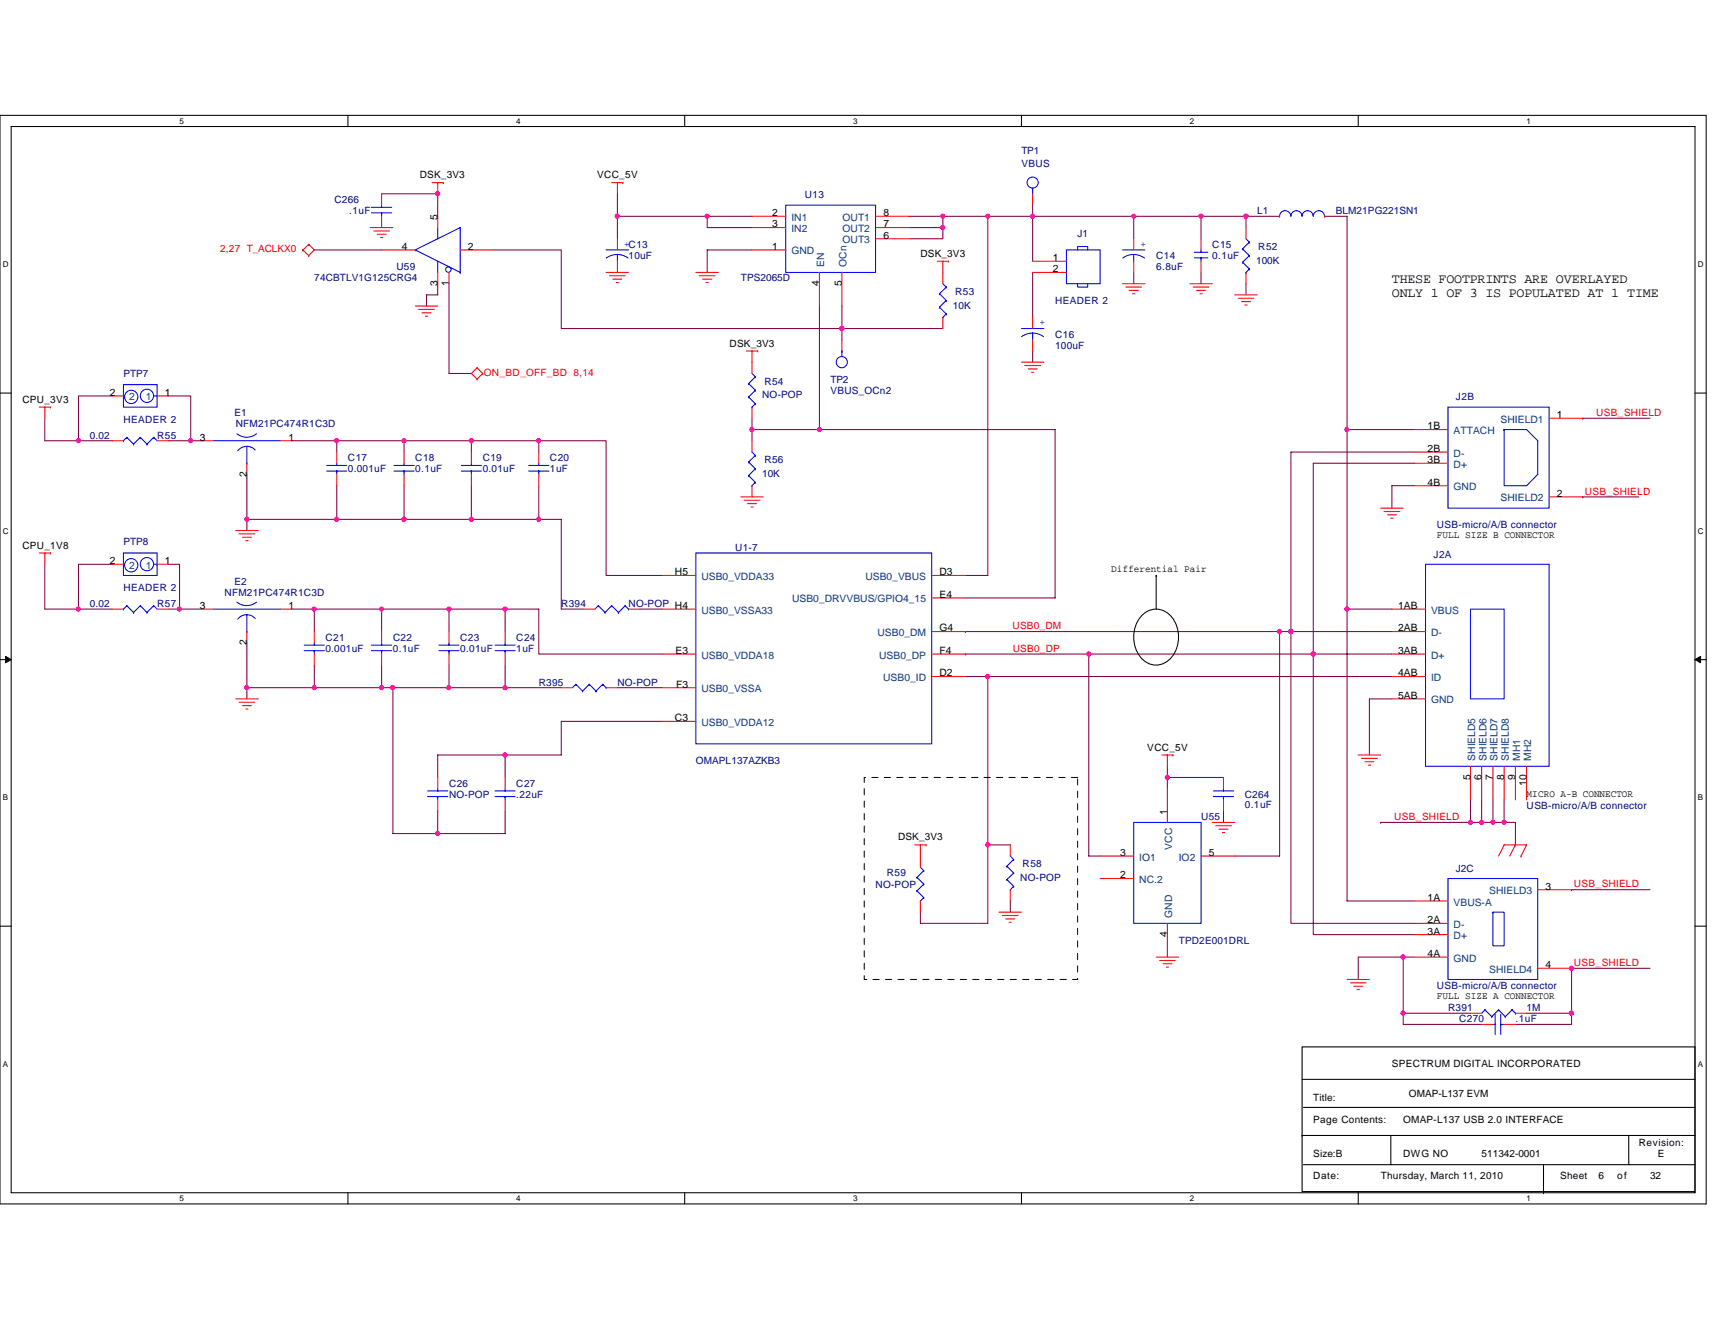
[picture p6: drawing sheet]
<svg xmlns="http://www.w3.org/2000/svg" width="279mm" height="216mm" viewBox="0 0 279 216" stroke-linecap="round" stroke-linejoin="round" font-family="sans-serif">
<path d="M0 18.8h278v177.4h-278zM1.8 20.6h274.3v173.8h-274.3z" fill="none" stroke="#000" stroke-width=".17"/>
<g fill="#fff">
<path d="M29.3 19h.7v1.4h-.7z"/>
<path d="M29.3 194.5h.7v1.5h-.7z"/>
</g>
<path d="M56.7 18.8v1.8M56.7 194.4v1.8" fill="none" stroke="#000" stroke-width=".17"/>
<g fill="#fff">
<path d="M84.1 19h.7v1.4h-.7z"/>
<path d="M84.1 194.5h.7v1.5h-.7z"/>
</g>
<path d="M111.5 18.8v1.8M111.5 194.4v1.8" fill="none" stroke="#000" stroke-width=".17"/>
<g fill="#fff">
<path d="M139 19h.7v1.4h-.7z"/>
<path d="M139 194.5h.7v1.5h-.7z"/>
</g>
<path d="M166.4 18.8v1.8M166.4 194.4v1.8" fill="none" stroke="#000" stroke-width=".17"/>
<g fill="#fff">
<path d="M193.8 19h.8v1.4h-.8z"/>
<path d="M193.8 194.5h.8v1.5h-.8z"/>
</g>
<path d="M221.3 18.8v1.8M221.3 194.4v1.8" fill="none" stroke="#000" stroke-width=".17"/>
<g fill="#fff">
<path d="M248.7 19h.7v1.4h-.7z"/>
<path d="M248.7 194.5h.7v1.5h-.7z"/>
<path d="M.5 42.3h.9v1.5h-.9z"/>
<path d="M276.6 42.3h1v1.5h-1z"/>
<path d="M.5 85.8h.9v1.4h-.9z"/>
<path d="M276.6 85.8h1v1.4h-1z"/>
</g>
<path d="M0 64.1h1.8M276.1 64.1h1.9" fill="none" stroke="#000" stroke-width=".17"/>
<g fill="#fff">
<path d="M.5 129.2h.8v1.5h-.8z"/>
<path d="M276.6 129.2h.9v1.5h-.9z"/>
</g>
<path d="M0 107.5h1.8M276.1 107.5h1.9" fill="none" stroke="#000" stroke-width=".17"/>
<path d="M.9 107l.9 .5-.9 .5zM276.1 107.5l1-.5v1z" fill="#000" stroke="#000" stroke-width=".16"/>
<g fill="#fff">
<path d="M.5 172.6h.8v1.5h-.8z"/>
<path d="M276.6 172.6h.9v1.5h-.9z"/>
</g>
<g fill="none" stroke="#000" stroke-width=".17">
<path d="M188.4 93.8h.1M188.4 93.8v5.5M186 100.3a3.3 3.3 0 0 1 5.5 1.2 5 5 0 0 1-1.9 6.6 3.3 3.3 0 0 1-4.4-2 5.4 5.4 0 0 1 .8-5.8zM0 150.9h1.8M276.1 150.9h1.9M212.1 170.6h64v23.6h-64zM212.1 175.9h64M212.1 185h.1M212.1 185h64M212.3 189.8h63.8M212.3 180.4h63.8M226.6 185v4.8"/>
<path d="M251.5 194.4h.1M251.5 189.8v4.6M265.3 185v4.8"/>
</g>
<g fill="none" stroke="#800040" stroke-width=".17">
<path d="M62.2 31.6h9.1v3.6M100.6 35.2v3.7M100.6 31.6v3.6M100.6 35.2h14.6v1.9h7.3M115.2 35.2h7.3M148.1 35.2h5.5M153.6 35.2h7.3v58.6h-3.6M153.6 37.1v1.8h-5.5M153.6 35.2v1.9h-5.5M160.9 35.2h7.3M168.2 33.4v1.8M168.2 35.2h16.5v3.7"/>
<path d="M168.2 35.2v7.4M184.7 35.2h11M195.7 35.2v3.7M195.7 35.2h7.3M203 35.2v1.9M203 35.2h5.5M215.8 35.2h3.7v34.8M51.2 40.7h11M71.3 46.2v1.8h-1.8v1.9M73.2 46.2v14.7h3.6M80.5 40.7h10.9v12.8h45.8M122.5 40.7h-7.3v3.7"/>
<path d="M133.5 49.9v20.1M137.2 53.5h16.4M137.2 49.9v3.6M137.2 53.5v1.9M168.2 57.2v1.8M168.2 44.4v7.3M184.7 44.4v1.8M195.7 44.4v1.8M203 46.2v1.8M7.3 68.2v3.6h5.5M12.8 71.8h5.5M18.3 64.5h-5.5v7.3"/>
<path d="M27.4 64.5h3.7v7.3M27.4 71.8h3.7M31.1 71.8h1.8M40.2 77.3v7.3M47.5 71.8h7.4v1.9M54.9 71.8h10.9v1.9M54.9 79.1v5.5M65.8 71.8h11v1.9M65.8 79.1v5.5M76.8 71.8h11v1.9M76.8 79.1v5.5M87.8 79.1v5.5"/>
<path d="M87.8 71.8h10.9v22h9.2M122.5 70v1.8M122.5 68.2v1.8M122.5 70h11M133.5 70h38.4v27.4h-14.6M219.5 70h10.9M219.5 70v29.3M230.4 79.1h-3.6v3.7M230.4 73.7h-20.1v29.2M230.4 75.5h-16.4v76.8h16.4M257.9 68.2h.1M257.9 68.2h10.9"/>
<path d="M7.3 91.9v7.4h5.5M12.8 99.3h5.5M18.3 91.9h-5.5v7.4M27.4 91.9h1.9v7.4M27.4 99.3h1.9M29.3 99.3h3.6M47.5 99.3h3.7M51.2 99.3v3.6M51.2 99.3h22M54.9 84.6h10.9M54.9 84.6h-14.7v1.8M62.2 99.3v3.6"/>
<path d="M65.8 84.6h11M73.2 99.3h9.1v3.6M73.2 99.3v3.6M76.8 84.6h11M82.3 99.3h5.5v7.3h20.1M87.8 84.6h3.6v14.7h3.7M104.2 99.3h3.7M219.5 99.3h7.3M219.5 99.3v47.5h10.9M257.9 81h.1M257.9 81h9.1M40.2 104.7v7.4"/>
<path d="M40.2 112.1v1.8M40.2 112.1h11M51.2 108.4v3.7h11M62.2 108.4v3.7M62.2 112.1h11M64 112.1v23.7h7.3M73.2 108.4v3.7M73.2 112.1h9.1M82.3 108.4v3.7M82.3 112.1h.1M82.3 112.1h9.1M100.6 112.1h7.3"/>
<path d="M107.9 117.5h-16.5v5.5h-9.1M157.3 110.2h3.6v27.5M157.3 106.6h.1M157.3 102.9h.1M157.3 106.6h20.1M157.3 102.9h51.2M160.9 110.2h65.9M177.4 106.6h49.4M177.4 106.6v32.9h1.8M208.5 102.9v36.6h-7.3M208.5 102.9h1.8M210.3 102.9v47.6h20.1"/>
<path d="M210.3 102.9h16.5M226.8 113.9h-3.7v9.1M71.3 126.7v-3.7h11v3.7M71.3 132.2v3.6M82.3 132.2v3.6h-11M160.9 137.7v12.8h-11v-1.9M160.9 137.7h3.7M190.2 126.7v1.8M190.2 126.7h9.1M190.2 124.9v1.8M199.3 132.2v1.8M224.9 134h.1"/>
<path d="M224.9 134h14.7M239.6 130.3v3.7M239.6 134h1.8M241.4 130.3v3.7M241.4 134h1.8M243.2 130.3v3.7M243.2 134h1.8M245 134h1.9v3.7M245 130.3v3.7M164.6 146.8v1.8M228.6 156h1.8M228.6 156h-7.3v3.6"/>
<path d="M228.6 156v9.1M256 145h.1M256 157.8h.1M256 157.8v7.3h-7.3M256 145h12.8M256 157.8h12.8M228.6 165.1v1.8h12.8M228.6 165.1h11M256 165.1v1.8h-9.1"/>
</g>
<g fill="none" stroke="#f00" stroke-width=".17">
<path d="M50.3 39.8h.1M50.3 39.8l.9 .9-.9 1M50.3 39.8l-.9 .9M60.3 37.1h3.7M60.9 37.6h2.6M61.4 38.2h1.5M62 38.7h.4M62.2 31.6v1.8M62.2 35.2v1.9M70.4 29.8h1.8M71.3 29.8v1.8M71.3 35.2v1.9"/>
<path d="M72.2 29.8h.1M99.7 29.8h1.8M100.6 29.8v1.8M100.6 38.9v1.8M101.5 29.8h.1M122.5 35.2h5.5M122.5 37.1h5.5M142.6 35.2h5.5M142.6 37.1h5.5M142.6 38.9h5.5M168.2 31.6v1.8M184.7 38.9v1.8"/>
<path d="M195.7 38.9v1.8M203 37.1v1.8M208.5 35.2h.1M215.8 35.2h.1M49.4 40.7h.1M49.4 40.7l.9 1M50.3 41.7h.1M62.2 40.7h5.4M67.6 49.9h3.7M68.2 50.4h2.6M68.7 51h1.5M69.3 51.5h.4"/>
<path d="M71.3 44.4v1.8M73.2 44.4v1.8M75 40.7h5.5M77.7 59.9h.1M77.7 59.9l-.9 1 .9 .9M77.7 59.9l.9 1M98.7 44.4h3.7M99.3 44.9h2.6M99.8 45.5h1.5M100.4 46h.4M100.6 42.6v1.8M113.4 44.4h3.6"/>
<path d="M113.9 44.9h2.6M114.5 45.5h1.4M115 46h.4M121.6 57.2h1.8M122.5 57.2v3.7M122.5 40.7h5.5M123.4 57.2h.1M133.5 44.4v5.5M137.2 44.4v5.5M137.2 55.4v1.8M152.7 42.6h1.8M153.6 42.6v3.6"/>
<path d="M153.6 51.7v1.8M154.5 42.6h.1M166.4 59h3.7M167 59.6h2.5M168.2 42.6h5.5M168.2 51.7v1.8M168.2 55.4v1.8M168.2 44.4h5.5M182.9 46.2h3.6M183.4 46.8h2.6M184 47.3h1.4M184.5 47.9h.4"/>
<path d="M184.7 42.6v1.8M193.8 46.2h3.7M194.4 46.8h2.6M194.9 47.3h1.5M195.5 47.9h.4M195.7 42.6v1.8M201.2 48h3.6M201.7 48.6h2.6M202.2 49.1h1.5M202.8 49.7h.4M203 44.4v1.8M6.4 66.3h1.8"/>
<path d="M7.3 66.3v1.9M8.2 66.3h.1M18.3 64.5h1.8M18.3 71.8h1.8M25.6 64.5h1.8M25.6 71.8h1.8M32.9 71.8h1.8M40.2 75.5v1.8M45.7 71.8h1.8M54.9 73.7v1.8M54.9 77.3v1.8M65.8 73.7v1.8"/>
<path d="M65.8 77.3v1.8M76.8 73.7v1.8M76.8 77.3v1.8M77.7 61.8h.1M78.6 60.9h.1M78.6 60.9l-.9 .9M87.8 73.7v1.8M87.8 77.3v1.8M122.5 66.3v1.9M122.5 71.8v1.9M122.5 79.1v1.9M167.5 60.1h1.5"/>
<path d="M168.1 60.7h.3M230.4 70h5.5M230.4 73.7h5.5M230.4 75.5h5.5M230.4 79.1h5.5M252.4 68.2h5.5M6.4 90.1h1.8M7.3 90.1v1.8M8.2 90.1h.1M18.3 99.3h1.8M18.3 91.9h1.8M25.6 99.3h1.8"/>
<path d="M25.6 91.9h1.8M32.9 99.3h1.8M38.4 86.4h3.7M38.9 87h2.6M39.5 87.5h1.5M40 88.1h.4M45.7 99.3h1.8M95.1 99.3h1.8M102.4 99.3h1.8M107.9 99.3h5.5M107.9 93.8h5.5M120.7 81h3.7"/>
<path d="M121.2 81.5h2.6M121.8 82.1h1.5M122.3 82.6h.4M151.8 93.8h5.5M151.8 97.4h5.5M224.9 82.8h3.7M225.5 83.4h2.5M226 83.9h1.5M226.6 84.4h.3M226.8 99.3h5.4M252.4 81h5.5M38.4 113.9h3.7"/>
<path d="M38.9 114.4h2.6M39.5 115h1.5M40 115.5h.4M40.2 102.9v1.8M51.2 102.9v1.8M51.2 106.6v1.8M62.2 102.9v1.8M62.2 106.6v1.8M73.2 102.9v1.8M73.2 106.6v1.8M82.3 102.9v1.8M82.3 106.6v1.8"/>
<path d="M91.4 112.1h1.9M98.7 112.1h1.9M107.9 112.1h5.5M107.9 106.6h5.5M107.9 117.5h5.5M151.8 102.9h5.5M151.8 106.6h5.5M151.8 110.2h5.5M226.8 102.9h5.4M226.8 106.6h5.4M226.8 110.2h5.4M226.8 113.9h5.4"/>
<path d="M71.3 126.7v1.8M71.3 130.3v1.9M82.3 126.7v1.8M82.3 130.3v1.9M149 137.7h1.9M149.9 137.7v3.6M150.9 137.7h.1M164.6 137.7v1.8M179.2 139.5h5.5M189.3 123h1.8M190.2 123v1.9M190.2 128.5v5.5"/>
<path d="M191.1 123h.1M195.7 139.5h5.5M197.5 134h3.7M198.1 134.6h2.5M198.6 135.1h1.5M199.2 135.7h.3M199.3 126.7v1.8M199.3 130.3v1.9M221.3 123h3.6M221.8 123.6h2.6M222.4 124.1h1.4M222.9 124.7h.4"/>
<path d="M239.6 124.9v5.4M241.4 124.9v5.4M243.2 124.9v5.4M244.1 139.5l.9-1.8h3.7l-.9 1.8M245 124.9v5.4M246.9 137.7h.1M246.9 137.7l-.9 1.8M246.9 124.9v5.4M247.8 139.5h.1M248.7 124.9v5.4M149.9 146.8v1.8M162.8 148.6h3.6"/>
<path d="M163.3 149.2h2.6M163.9 149.7h1.4M164.4 150.3h.4M164.6 145v1.8M179.2 143.2h5.5M188.4 156h3.6M188.9 156.5h2.6M189.5 157h1.4M190 157.6h.4M190.2 150.5v5.5M219.5 159.6h3.6M230.4 146.8h5.5"/>
<path d="M230.4 150.5h5.5M230.4 152.3h5.5M230.4 156h5.5M250.5 145h5.5M250.5 157.8h5.5M220 160.1h2.5M220.5 160.7h1.5M221.1 161.2h.4M239.6 165.1h1.8M241.4 166.9h1.8M245 166.9h1.9M246.9 165.1h1.8"/>
</g>
<path d="M140.8 126.7h34.8v32.9h-34.8z" fill="none" stroke="#000" stroke-width=".16" stroke-dasharray="1 1 1 1 1 1 1 1"/>
<g fill="none" stroke="#00f" stroke-width=".17">
<path d="M60.5 34.7h3.3M60.5 33.8h3.3M62.2 33.4v.4M62.2 34.7h.1M62.2 34.7v.5M71.3 37.1v1.8M128 33.4h14.6v11h-14.6zM168.2 31.6h.1M168.2 30.7v.9M203 38.9l.5 .6M203.5 39.5h.1M203.5 39.5l-1.1 1.1"/>
<path d="M208.5 35.2a.91 .91 0 0 1 .9-.9 .91 .91 0 0 1 .9 .9M210.3 35.2a.91 .91 0 0 1 .9-.9 .91 .91 0 0 1 .9 .9 .91 .91 0 0 1 .9-.9 .91 .91 0 0 1 1 .9 .91 .91 0 0 1 .9-.9 .91 .91 0 0 1 .9 .9M67.6 40.7l7.4-3.6v7.3M67.6 40.7h.1M67.6 40.7l7.4 3.7M71.3 42.6v1.8M75 44.4h.1M98.7 40.7h3.7M98.8 42.1l1-.5 .8-.1 1.1 .2 .6 .4M100.6 41.5v1.1M137.2 57.2h.1M137.2 57.2v.9"/>
<path d="M153.1 47.9h.1M153.1 50.1h.1M153.1 47.9l1.1 1.1M153.1 50.1l1.1 1.1M153.6 51.7h.1M153.6 46.2l.6 .6M154.2 46.8h.1M154.2 49h.1M154.2 51.2h.1M154.2 46.8l-1.1 1.1M154.2 49l-1.1 1.1M154.2 51.2l-.6 .5"/>
<path d="M166.4 53.5h3.7M166.4 54.9l1.1-.5 .7-.1 .8 .1 1 .5M168.2 54.3v1.1M173.7 40.7h5.5v5.5h-5.5zM175.6 40.7v-.5h1.6v.5M175.6 46.2v.6h1.6v-.6M182.9 40.7h3.6M182.9 42.1a2.96 2.96 0 0 1 3.6 0M184.7 41.5v1.1M194.6 42h2.2M194.6 41.1h2.2M195.7 40.7v.4"/>
<path d="M195.7 42h.1M195.7 42v.6M202.4 40.6h.1M202.4 42.7h.1M202.4 40.6l1.1 1.1M202.4 42.7l1.1 1.1M203 44.4h.1M203.5 41.7h.1M203.5 43.8h.1M203.5 41.7l-1.1 1M203.5 43.8l-.5 .6M20.1 62.7h5.5v3.6h-5.5z"/>
<path d="M20.1 64.5h.2M20.1 71.8h.1M20.7 71.3h.1M20.7 71.3l1.1 1.1M20.7 71.3l-.6 .5M21.8 72.4h.1M22.9 71.3h.1M22.9 71.3l1 1.1M22.9 71.3l-1.1 1.1M23.9 72.4h.1M25 71.3h.1M25 64.5h.6"/>
<path d="M25 71.3l.6 .5M25 71.3l-1.1 1.1M25.6 64.5h.1M34.7 71.8h11M38.6 70.7a2.55 2.55 0 0 0 3.2 0M40.2 75.5h.1M40.2 72.7v2.8M41.6 73.3a1.84 1.84 0 0 0-2.9 .1M53.2 76.8h3.3M53.2 75.8h3.3M54.9 75.5v.3M54.9 76.8h.1"/>
<path d="M54.9 76.8v.5M64.2 76.8h3.3M64.2 75.8h3.3M65.8 75.5v.3M65.8 76.8h.1M65.8 76.8v.5M75.2 76.8h3.2M75.2 75.8h3.2M76.8 75.5v.3M76.8 76.8h.1M76.8 76.8v.5M86.1 76.8h3.3"/>
<path d="M86.1 75.8h3.3M87.8 75.5v.3M87.8 76.8h.1M87.8 76.8v.5M122 62.5h.1M122 64.7h.1M122 75.3h.1M122 77.5h.1M122 62.5l1.1 1.1M122 64.7l1.1 1.1M122 75.3l1.1 1.1M122 77.5l1.1 1.1"/>
<path d="M122.5 66.3h.1M122.5 79.1h.1M122.5 60.9l.6 .5M122.5 73.7l.6 .5M123.1 61.4h.1M123.1 63.6h.1M123.1 65.8h.1M123.1 74.2h.1M123.1 76.4h.1M123.1 78.6h.1M123.1 61.4l-1.1 1.1M123.1 63.6l-1.1 1.1"/>
<path d="M123.1 65.8l-.6 .5M123.1 74.2l-1.1 1.1M123.1 76.4l-1.1 1.1M123.1 78.6l-.6 .5M235.9 66.3h16.5v16.5h-16.5zM245 70h3.7l1.8 1.8v5.5l-1.8 1.8h-3.7zM245 70h.1M20.1 90.1h5.5v3.7h-5.5zM20.1 91.9h.2M20.1 99.3h.1M20.7 98.7h.1M20.7 98.7l1.1 1.1"/>
<path d="M20.7 98.7l-.6 .6M21.8 99.8h.1M22.9 98.7h.1M22.9 98.7l1 1.1M22.9 98.7l-1.1 1.1M23.9 99.8h.1M25 98.7h.1M25 91.9h.6M25 98.7l.6 .6M25 98.7l-1.1 1.1M25.6 91.9h.1M34.7 99.3h11"/>
<path d="M38.6 98.1a2.55 2.55 0 0 0 3.2 0M97.5 98.7h.1M97.5 98.7l-.6 .6M97.5 98.7l1.1 1.1M98.6 99.8h.1M99.7 98.7h.1M99.7 98.7l-1.1 1.1M99.7 98.7l1.1 1.1M100.8 99.8h.1M101.9 98.7h.1M101.9 98.7l-1.1 1.1M101.9 98.7l.5 .6"/>
<path d="M102.4 99.3h.1M113.4 90.1h38.4v31.1h-38.4zM232.2 91.9h20.2v33h-20.2zM239.6 99.3h5.4v14.6h-5.4zM40.2 102.9h.1M40.2 100.2v2.7M41.6 100.8a1.84 1.84 0 0 0-2.9 .1M49.6 106h3.3M49.6 105.1h3.3M51.2 104.7v.4M51.2 106h.1M51.2 106v.6"/>
<path d="M60.5 106h3.3M60.5 105.1h3.3M62.2 104.7v.4M62.2 106h.1M62.2 106v.6M71.5 106h3.3M71.5 105.1h3.3M73.2 104.7v.4M73.2 106h.1M73.2 106v.6M80.6 106h3.3M80.6 105.1h3.3"/>
<path d="M82.3 104.7v.4M82.3 106h.1M82.3 106v.6M93.8 111.5h.1M93.8 111.5l-.5 .6M93.8 111.5l1.1 1.1M94.9 112.6h.1M96 111.5h.1M96 111.5l-1.1 1.1M96 111.5l1.1 1.1M97.1 112.6h.1M98.2 111.5h.1"/>
<path d="M98.2 111.5l-1.1 1.1M98.2 111.5l.5 .6M98.7 112.1h.1M69.7 129.8h3.3M69.7 128.9h3.3M71.3 128.5v.4M71.3 129.8h.1M71.3 129.8v.5M80.6 129.8h3.3M80.6 128.9h3.3M82.3 128.5v.4M82.3 129.8h.1"/>
<path d="M82.3 129.8v.5M164.6 139.5l.5 .5M184.7 134h11v16.5h-11zM197.7 129.8h3.3M197.7 128.9h3.3M199.3 128.5v.4M199.3 129.8h.1M199.3 129.8v.5M149.4 143h.1M149.4 145.2h.1M149.4 143l1.1 1.1M149.4 145.2l1.1 1.1"/>
<path d="M149.9 146.8h.1M149.9 141.3l.6 .6M150.5 141.9h.1M150.5 144.1h.1M150.5 146.3h.1M150.5 141.9l-1.1 1.1M150.5 144.1l-1.1 1.1M150.5 146.3l-.6 .5M164 141.1h.1M164 143.3h.1M164 141.1l1.1 1.1M164 143.3l1.1 1.1"/>
<path d="M164.6 145h.1M165.1 140h.1M165.1 142.2h.1M165.1 144.4h.1M165.1 140l-1.1 1.1M165.1 142.2l-1.1 1.1M165.1 144.4l-.5 .6M235.9 143.2h14.6v16.4h-14.6zM243.2 148.6h1.8v5.5h-1.8zM243.2 148.6h.1M241.9 164.5h.1M241.9 164.5l-.5 .6"/>
<path d="M241.9 164.5l1.1 1.2M243 165.7h.1M243.2 166.9h.4M243.6 165.3v3.3M244.1 164.5h.1M244.1 164.5l-1.1 1.2M244.1 164.5l1.1 1.2M244.5 165.3v3.3M244.5 166.9h.1M244.5 166.9h.5M245.2 165.7h.1M246.3 164.5h.1"/>
<path d="M246.3 164.5l-1.1 1.2M246.3 164.5l.6 .6M246.9 165.1h.1"/>
<circle cx="168.2" cy="29.7" r=".9"/>
<circle cx="73" cy="43.9" r=".45"/>
<circle cx="137.1" cy="59" r=".91"/>
<circle cx="21.4" cy="64.7" r="1.09"/>
<circle cx="23.9" cy="64.5" r="1.08"/>
<circle cx="21.4" cy="92.1" r="1.09"/>
<circle cx="23.9" cy="91.9" r="1.08"/>
</g>
<g fill="#f0f" stroke="#f0f" stroke-width=".17">
<circle cx="82.3" cy="99.2" r=".36"/>
<circle cx="29.2" cy="99.2" r=".35"/>
<circle cx="82.3" cy="112" r=".36"/>
<circle cx="82.3" cy="123" r=".36"/>
<circle cx="62.2" cy="112" r=".35"/>
<circle cx="51.2" cy="112" r=".35"/>
<circle cx="73.1" cy="99.2" r=".36"/>
<circle cx="62.2" cy="99.2" r=".35"/>
<circle cx="51.2" cy="99.2" r=".35"/>
<circle cx="54.8" cy="71.8" r=".36"/>
<circle cx="65.8" cy="71.8" r=".35"/>
<circle cx="87.8" cy="84.6" r=".35"/>
<circle cx="76.8" cy="84.6" r=".36"/>
<circle cx="76.8" cy="71.8" r=".36"/>
<circle cx="65.8" cy="84.6" r=".35"/>
<circle cx="87.8" cy="71.8" r=".35"/>
<circle cx="160.9" cy="110.2" r=".36"/>
<circle cx="214" cy="106.6" r=".36"/>
<circle cx="210.3" cy="102.9" r=".36"/>
<circle cx="245" cy="134" r=".35"/>
<circle cx="239.6" cy="134" r=".35"/>
<circle cx="241.4" cy="134" r=".36"/>
<circle cx="243.2" cy="134" r=".35"/>
<circle cx="115.2" cy="35.2" r=".35"/>
<circle cx="100.6" cy="35.2" r=".36"/>
<circle cx="195.7" cy="35.2" r=".36"/>
<circle cx="203" cy="35.2" r=".35"/>
<circle cx="160.9" cy="137.6" r=".36"/>
<circle cx="219.4" cy="99.2" r=".36"/>
<circle cx="219.4" cy="70" r=".36"/>
<circle cx="160.9" cy="35.2" r=".35"/>
<circle cx="168.2" cy="35.2" r=".36"/>
<circle cx="71.3" cy="135.8" r=".35"/>
<circle cx="133.5" cy="70" r=".35"/>
<circle cx="122.5" cy="70" r=".36"/>
<circle cx="184.7" cy="35.2" r=".35"/>
<circle cx="153.6" cy="37.1" r=".36"/>
<circle cx="153.6" cy="35.2" r=".35"/>
<circle cx="54.8" cy="84.6" r=".36"/>
<circle cx="40.2" cy="112" r=".36"/>
<circle cx="177.4" cy="106.6" r=".36"/>
<circle cx="208.5" cy="102.9" r=".35"/>
<circle cx="190.2" cy="126.7" r=".35"/>
<circle cx="31.1" cy="71.8" r=".36"/>
<circle cx="12.8" cy="71.8" r=".36"/>
<circle cx="40.2" cy="84.6" r=".36"/>
<circle cx="12.8" cy="99.2" r=".36"/>
<circle cx="71.3" cy="31.6" r=".36"/>
<circle cx="137.1" cy="53.5" r=".36"/>
<circle cx="228.6" cy="155.9" r=".36"/>
<circle cx="256" cy="165.1" r=".36"/>
<circle cx="256" cy="157.8" r=".36"/>
<circle cx="228.6" cy="165.1" r=".36"/>
<circle cx="73.1" cy="112" r=".36"/>
<circle cx="64" cy="112" r=".36"/>
</g>
<g font-size="2.2">
<text x="226.8" y="46.1">THESE FOOTPRINTS ARE OVERLAYED</text>
<text x="226.8" y="48.5">ONLY 1 OF 3 IS POPULATED AT 1 TIME</text>
</g>
<g font-size="1.7">
<text x="71.3" y="35.8" transform="rotate(-90 71.3 35.8)">5</text>
<text x="125.8" y="35.2">2</text>
<text x="143.9" y="35.2">8</text>
<text x="65.4" y="40.7">4</text>
<text x="76.2" y="40.7">2</text>
<text x="125.8" y="40.7">1</text>
<text x="125.8" y="37.1">3</text>
<text x="143.9" y="37.1">7</text>
<text x="143.9" y="38.9">6</text>
<text x="71.3" y="46.6" transform="rotate(-90 71.3 46.6)">3</text>
<text x="73.1" y="46.6" transform="rotate(-90 73.1 46.6)">1</text>
<text x="133.5" y="46.6" transform="rotate(-90 133.5 46.6)">4</text>
<text x="137.1" y="46.6" transform="rotate(-90 137.1 46.6)">5</text>
<text x="171.5" y="42.5">1</text>
<text x="171.5" y="44.4">2</text>
<text x="17.9" y="64.5">2</text>
<text x="26.9" y="64.5">1</text>
<text x="32.5" y="71.8">3</text>
<text x="47" y="71.8">1</text>
<text x="232.6" y="70">1B</text>
<text x="253.6" y="68.1">1</text>
<text x="40.2" y="77.7" transform="rotate(-90 40.2 77.7)">2</text>
<text x="232.6" y="73.6">2B</text>
<text x="232.6" y="75.5">3B</text>
<text x="232.6" y="79.1">4B</text>
<text x="253.6" y="80.9">2</text>
<text x="17.9" y="91.9">2</text>
<text x="26.9" y="91.9">1</text>
<text x="110" y="93.7">H5</text>
<text x="153.1" y="93.7">D3</text>
<text x="32.5" y="99.2">3</text>
<text x="47" y="99.2">1</text>
<text x="153.1" y="97.4">E4</text>
<text x="227.8" y="99.2">1AB</text>
<text x="40.2" y="105.1" transform="rotate(-90 40.2 105.1)">2</text>
<text x="110" y="106.6">E3</text>
<text x="153.1" y="106.6">F4</text>
<text x="153.1" y="102.9">G4</text>
<text x="227.8" y="102.9">2AB</text>
<text x="227.8" y="106.6">3AB</text>
<text x="110.2" y="112">F3</text>
<text x="153.1" y="110.2">D2</text>
<text x="227.8" y="113.9">5AB</text>
<text x="227.8" y="110.2">4AB</text>
<text x="110" y="117.5">C3</text>
<text x="239.5" y="127.1" transform="rotate(-90 239.5 127.1)">5</text>
<text x="241.4" y="127.1" transform="rotate(-90 241.4 127.1)">6</text>
<text x="243.2" y="127.1" transform="rotate(-90 243.2 127.1)">7</text>
<text x="245" y="127.1" transform="rotate(-90 245 127.1)">8</text>
<text x="246.9" y="127.1" transform="rotate(-90 246.9 127.1)">9</text>
<text x="248.7" y="128" transform="rotate(-90 248.7 128)">10</text>
<text x="190.2" y="132.7" transform="rotate(-90 190.2 132.7)">1</text>
<text x="182.5" y="139.5">3</text>
<text x="182.5" y="143.1">2</text>
<text x="196.9" y="139.5">5</text>
<text x="232.6" y="146.8">1A</text>
<text x="251.8" y="144.9">3</text>
<text x="190.2" y="152.7" transform="rotate(-90 190.2 152.7)">4</text>
<text x="232.6" y="150.4">2A</text>
<text x="232.6" y="152.3">3A</text>
<text x="232.6" y="155.9">4A</text>
<text x="251.8" y="157.8">4</text>
</g>
<g font-size="1.7" fill="#004080">
<text x="128.9" y="36">IN1</text>
<text x="137.3" y="36">OUT1</text>
<text x="128.9" y="41.5">GND</text>
<text x="128.9" y="37.8">IN2</text>
<text x="137.3" y="37.8">OUT2</text>
<text x="137.3" y="39.6">OUT3</text>
<text x="134.3" y="43.5" transform="rotate(-90 134.3 43.5)">EN</text>
<text x="137.9" y="43.5" transform="rotate(-90 137.9 43.5)">OCn</text>
<text x="21" y="65.3">2</text>
<text x="23.7" y="65.3">1</text>
<text x="236.8" y="70.7">ATTACH</text>
<text x="244.5" y="68.9">SHIELD1</text>
<text x="236.8" y="74.4">D-</text>
<text x="236.8" y="76.2">D+</text>
<text x="236.8" y="79.9">GND</text>
<text x="244.5" y="81.7">SHIELD2</text>
<text x="21" y="92.7">2</text>
<text x="23.7" y="92.7">1</text>
<text x="114.3" y="94.5">USB0_VDDA33</text>
<text x="141" y="94.5">USB0_VBUS</text>
<text x="114.3" y="100">USB0_VSSA33</text>
<text x="129.1" y="98.2">USB0_DRVVBUS/GPIO4_15</text>
<text x="233.2" y="100">VBUS</text>
<text x="114.3" y="107.3">USB0_VDDA18</text>
<text x="143" y="103.7">USB0_DM</text>
<text x="143.2" y="107.3">USB0_DP</text>
<text x="233.2" y="103.7">D-</text>
<text x="233.2" y="107.3">D+</text>
<text x="114.3" y="112.8">USB0_VSSA</text>
<text x="143.9" y="111">USB0_ID</text>
<text x="233.2" y="111">ID</text>
<text x="114.3" y="118.3">USB0_VDDA12</text>
<text x="233.2" y="114.6">GND</text>
<text x="240.3" y="124" transform="rotate(-90 240.3 124)">SHIELD5</text>
<text x="242.1" y="124" transform="rotate(-90 242.1 124)">SHIELD6</text>
<text x="244" y="124" transform="rotate(-90 244 124)">SHIELD7</text>
<text x="245.8" y="124" transform="rotate(-90 245.8 124)">SHIELD8</text>
<text x="247.6" y="124" transform="rotate(-90 247.6 124)">MH1</text>
<text x="249.5" y="124" transform="rotate(-90 249.5 124)">MH2</text>
<text x="185.6" y="140.2">IO1</text>
<text x="185.6" y="143.9">NC.2</text>
<text x="190.9" y="138.5" transform="rotate(-90 190.9 138.5)">VCC</text>
<text x="192" y="140.2">IO2</text>
<text x="190.9" y="149.5" transform="rotate(-90 190.9 149.5)">GND</text>
<text x="236.8" y="147.6">VBUS-A</text>
<text x="242.6" y="145.7">SHIELD3</text>
<text x="236.8" y="151.2">D-</text>
<text x="236.8" y="153">D+</text>
<text x="236.8" y="156.7">GND</text>
<text x="242.6" y="158.5">SHIELD4</text>
</g>
<g font-size="1.6">
<text x="68.4" y="29">DSK_3V3</text>
<text x="97.3" y="29">VCC_5V</text>
<text x="149.9" y="41.8">DSK_3V3</text>
<text x="118.9" y="56.5">DSK_3V3</text>
<text x="3.7" y="65.6">CPU_3V3</text>
<text x="3.7" y="89.4">CPU_1V8</text>
<text x="234.1" y="87.7">FULL SIZE B CONNECTOR</text>
<text x="181" y="93.2">Differential Pair</text>
<text x="186.9" y="122.3">VCC_5V</text>
<text x="248.7" y="129.8">MICRO A-B CONNECTOR</text>
<text x="146.3" y="136.9">DSK_3V3</text>
<text x="234.1" y="162.7">FULL SIZE A CONNECTOR</text>
<text x="226.8" y="173.9">SPECTRUM DIGITAL INCORPORATED</text>
<text x="214" y="179.4">Title:</text>
<text x="229.5" y="178.8">OMAP-L137 EVM</text>
<text x="214" y="183">Page Contents:</text>
<text x="228.6" y="183">OMAP-L137 USB 2.0 INTERFACE</text>
<text x="214" y="188.5">Size:B</text>
<text x="228.6" y="188.5">DWG NO</text>
<text x="241.4" y="188.5">511342-0001</text>
<text x="267" y="186.7">Revision:</text>
<text x="270.1" y="188.5">E</text>
<text x="214" y="192.2">Date:</text>
<text x="224.9" y="192.2">Thursday, March 11, 2010</text>
<text x="254.2" y="192.2">Sheet</text>
<text x="260.4" y="192.2">6</text>
<text x="263.5" y="192.2">of</text>
<text x="268.8" y="192.2">32</text>
</g>
<g font-size="1.6" fill="#000080">
<text x="166.4" y="25">TP1</text>
<text x="166.4" y="27.2">VBUS</text>
<text x="54.5" y="33.1">C266</text>
<text x="56.9" y="34.9">.1uF</text>
<text x="131.1" y="32.3">U13</text>
<text x="204.8" y="34.9">L1</text>
<text x="217.6" y="34.9">BLM21PG221SN1</text>
<text x="175.6" y="38.6">J1</text>
<text x="197.5" y="40.4">C15</text>
<text x="205" y="40.7">R52</text>
<text x="51.2" y="45.9">74CBTLV1G125CRG4</text>
<text x="64.6" y="44">U59</text>
<text x="102.4" y="42.2">10uF</text>
<text x="120.7" y="45.9">TPS2065D</text>
<text x="188.4" y="42.2">C14</text>
<text x="188.4" y="44">6.8uF</text>
<text x="197.5" y="42.2">0.1uF</text>
<text x="204.6" y="42.9">100K</text>
<text x="155.3" y="50.3">10K</text>
<text x="155.6" y="48.1">R53</text>
<text x="171.9" y="49.5">HEADER 2</text>
<text x="171.9" y="55">C16</text>
<text x="171.9" y="56.9">100uF</text>
<text x="20.1" y="61.4">PTP7</text>
<text x="124.2" y="64.9">NO-POP</text>
<text x="124.5" y="62.7">R54</text>
<text x="135.3" y="62.3">TP2</text>
<text x="135.3" y="64.2">VBUS_OCn2</text>
<text x="237.2" y="65.3">J2B</text>
<text x="14.6" y="71.5">0.02</text>
<text x="20.1" y="68.9">HEADER 2</text>
<text x="25.6" y="71.5">R55</text>
<text x="38.2" y="67.8">E1</text>
<text x="38.4" y="69.6">NFM21PC474R1C3D</text>
<text x="56.7" y="75.1">C17</text>
<text x="56.7" y="77">0.001uF</text>
<text x="67.6" y="75.1">C18</text>
<text x="67.6" y="77">0.1uF</text>
<text x="78.6" y="75.1">C19</text>
<text x="78.7" y="77">0.01uF</text>
<text x="89.6" y="75.1">C20</text>
<text x="89.6" y="77">1uF</text>
<text x="124.2" y="77.7">10K</text>
<text x="124.5" y="75.5">R56</text>
<text x="20.1" y="88.9">PTP8</text>
<text x="119.8" y="89.8">U1-7</text>
<text x="234.1" y="86.1">USB-micro/A/B connector</text>
<text x="38.2" y="95.2">E2</text>
<text x="233.5" y="90.9">J2A</text>
<text x="14.6" y="98.9">0.02</text>
<text x="20.1" y="96.4">HEADER 2</text>
<text x="25.6" y="98.9">R57</text>
<text x="36.6" y="97.1">NFM21PC474R1C3D</text>
<text x="91.4" y="98.9">R394</text>
<text x="102.4" y="98.9">NO-POP H4</text>
<text x="53" y="104.4">C21</text>
<text x="53" y="106.2">0.001uF</text>
<text x="64" y="106.2">0.1uF</text>
<text x="64" y="104.4">C22</text>
<text x="75" y="104.4">C23</text>
<text x="75" y="106.2">0.01uF</text>
<text x="84.1" y="104.4">C24</text>
<text x="84.1" y="106.2">1uF</text>
<text x="87.8" y="111.7">R395</text>
<text x="100.6" y="111.7">NO-POP</text>
<text x="113.4" y="124.5">OMAPL137AZKB3</text>
<text x="73.2" y="130">NO-POP</text>
<text x="73.2" y="128.2">C26</text>
<text x="84.1" y="128.2">C27</text>
<text x="84.1" y="130">.22uF</text>
<text x="202.8" y="130">C264</text>
<text x="202.8" y="131.6">0.1uF</text>
<text x="248.7" y="131.8">USB-micro/A/B connector</text>
<text x="195.7" y="133.6">U55</text>
<text x="144.5" y="142.8">R59</text>
<text x="166.2" y="143.5">NO-POP</text>
<text x="166.6" y="141.3">R58</text>
<text x="237.2" y="142.1">J2C</text>
<text x="142.6" y="144.6">NO-POP</text>
<text x="192" y="153.8">TPD2E001DRL</text>
<text x="234.1" y="161.1">USB-micro/A/B connector</text>
<text x="235.9" y="164.7">R391</text>
<text x="237.7" y="166.6">C270</text>
<text x="246.9" y="166.6">.1uF</text>
<text x="248.7" y="164.7">1M</text>
</g>
<g font-size="1.6" fill="#f00">
<text x="35.9" y="41.1">2,27 T_ACLKX0</text>
<text x="78.8" y="61.2">ON_BD_OFF_BD 8,14</text>
<text x="260" y="67.8">USB_SHIELD</text>
<text x="258.2" y="80.6">USB_SHIELD</text>
<text x="165" y="102.6">USB0_DM</text>
<text x="165" y="106.2">USB0_DP</text>
<text x="227.1" y="133.6">USB_SHIELD</text>
<text x="256.4" y="144.6">USB_SHIELD</text>
<text x="256.4" y="157.4">USB_SHIELD</text>
</g>
<g font-size="1.6" fill="#00f">
<text x="101.7" y="40.2">+C13</text>
<text x="185.8" y="40.2">+</text>
<text x="169.3" y="53">+</text>
</g>
<g font-size="1.3">
<text x="29.3" y="20.2">5</text>
<text x="84.1" y="20.2">4</text>
<text x="139" y="20.2">3</text>
<text x="193.8" y="20.2">2</text>
<text x="248.7" y="20.2">1</text>
<text x=".5" y="43.5">D</text>
<text x="276.6" y="43.5">D</text>
<text x=".5" y="87">C</text>
<text x="276.6" y="87">C</text>
<text x=".5" y="130.4">B</text>
<text x="276.6" y="130.4">B</text>
<text x=".5" y="173.8">A</text>
<text x="276.6" y="173.8">A</text>
<text x="29.3" y="195.7">5</text>
<text x="84.1" y="195.7">4</text>
<text x="139" y="195.7">3</text>
<text x="193.8" y="195.7">2</text>
<text x="248.7" y="195.7">1</text>
</g>
</svg>
